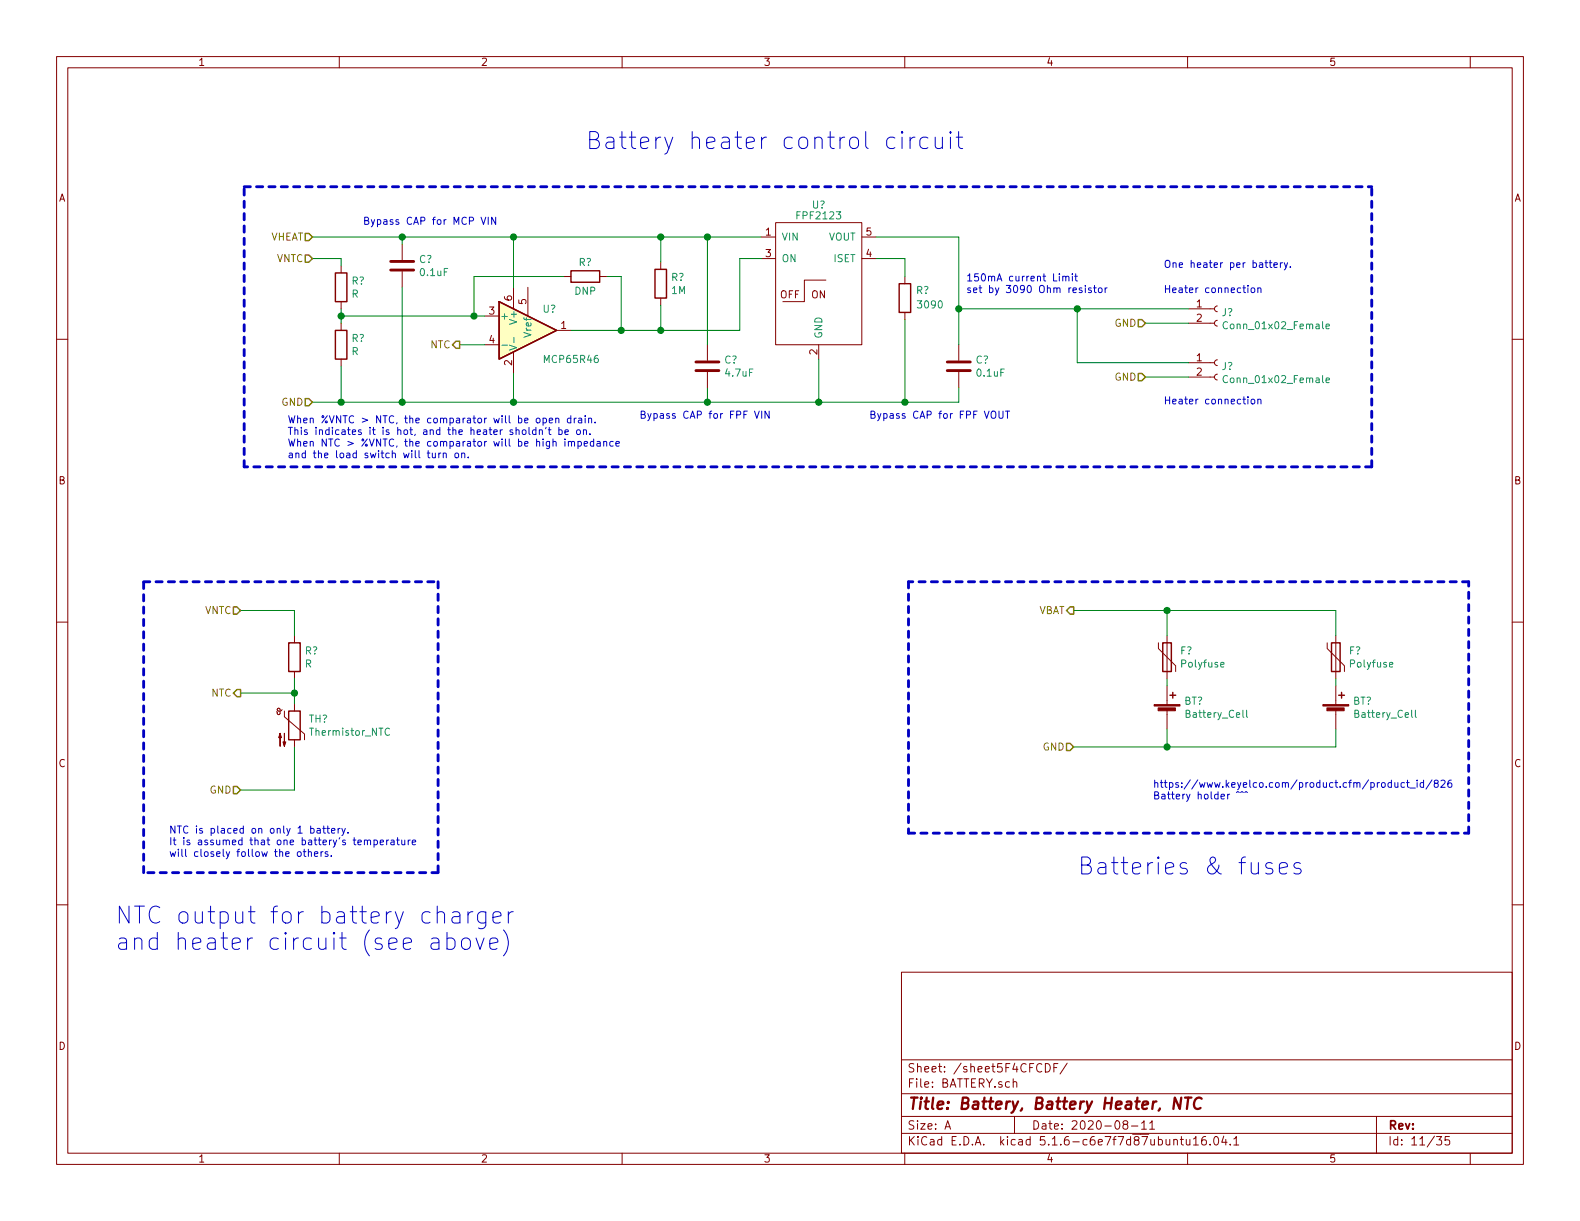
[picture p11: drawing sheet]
<svg xmlns="http://www.w3.org/2000/svg" width="279mm" height="216mm" viewBox="0 0 279 216" stroke-linecap="round" stroke-linejoin="round" font-family="sans-serif">
<g fill="none" stroke="#840000" stroke-width=".18">
<path d="M10 10h259.4v195.9h-259.4zM12 12h255.4v191.9h-255.4zM60 10v2M110 10v2M160 10v2M210 10v2M260 10v2M137.2 39.4h15.2v21.6h-15.2zM10 60h2M60.3 47v1.3M60.3 53.3v1.3M60.3 57.2v1.2"/>
<path d="M71.1 43.2v2.8M71.1 48v2.8M85.7 55.9h2.6M90.8 50.8v3.8M93.3 50.8v5.1M98.4 58.4h2.6M99.7 48.9h1.3M106 48.9h1.3M116.8 46.4v1.2M116.8 52.7v1.3M134.6 41.9h2.6M134.6 45.7h2.6"/>
<path d="M146 49.5h-3.8v3.8h-3.8M152.4 41.9h2.5M152.4 45.7h2.5M160 48.9v1.3M160 55.2v1.3M210.2 57.2h4.6M210.2 54.6h4.6M215.3 56.6l-.3 .1-.2 .4 .1 .4 .4 .2M215.3 54.1l-.3 .1-.2 .3 .1 .4 .4 .2M267.4 60h2M60.3 63.5v1.3M85.7 61h2.6"/>
<path d="M90.8 62.2v3.8M125.1 61v2.8M125.1 65.8v2.8M144.8 61v2.5M169.5 61v2.8M169.5 65.8v2.8M210.2 66.7h4.6M210.2 64.1h4.6M215.3 66.2l-.3 .1-.2 .3 .1 .4 .4 .2M215.3 63.6l-.3 .1-.2 .4 .1 .3 .4 .2M10 110h2M52.1 112.4v1.3"/>
<path d="M52.1 118.7v1.3M204.9 113.7v1l3 3v1M206.4 112.4v7.6M234.7 113.7v1l3 3v1M236.2 112.4v7.6M267.4 110h2M49.9 125.5l-.2 .2-.4 .1-.3-.2v-.3l.4-.1 .1 .2v.8l-.1 .2-.4-.2v-.2l-.1-.1M50.3 125.7v1l3.5 3.1v1M52.1 124.5v1.2M52.1 130.8v1.3M206.4 121.3v3.3M206.4 125.6v3.3"/>
<path d="M236.2 121.3v3.3M236.2 125.6v3.3M10 160h2M267.4 160h2M159.4 171.9h108v32h-108zM159.4 197.4h108M159.4 193.4h108M159.4 187.4h108M167.1 199.7l.5-1.5 .5 1.5M167.2 199.2h.8M179.2 191.4v-.1a.37 .37 0 0 1 .6 .2v.8M179.2 190.8v1.5"/>
<path d="M179.4 197.4v3M184.9 188.1a.76 .76 0 0 1 .8 .7 .76 .76 0 0 1-.8 .8zM186.4 188.8h.5M187.1 188.1h-.7v1.5M188.7 188l-1.2 1.9M198.9 198.8l-.3-.3 .1-.2a.48 .48 0 0 1 .6-.1l.1 .3-.1 .3-.6 .1a.48 .48 0 0 0 0 .6l.2 .2 .5-.2v-.4l-.2-.3M200.1 199.1h1.1M201.9 198.6l.4-.4v1.5M201.9 199.7h.8M203.3 198.6l.4-.4v1.5M203.3 199.7h.9M243.4 197.4v6.5"/>
<path d="M60 203.9v2M110 203.9v2M159.4 200.4h108M160 203.9v2M207.6 201.6l.2-.1h.3l.1 1M208.7 201.5h.6M208.9 201v1.3l.4 .2M209.8 201.5l.1 .9 .3 .1 .2-.2M210 203.9v2M210.4 201.5v1M211 201.4l.5-.4v1.5M211 202.5h.9"/>
<path d="M213.2 201a.59 .59 0 0 0-.7 .6v.7l.3 .2 .5-.2v-.5l-.1-.2-.4-.1-.3 .3M214 202.3v.2M214.8 201h.2a.8 .8 0 0 1 .5 .7 .8 .8 0 0 1-.5 .8 1 1 0 0 1-.2-1.5zM216.4 200.9l-.3 1.1h.9M216.8 201.5v1M217.6 202.3v.2M218.2 201.4l.4-.4v1.5M218.2 202.5h.8M254 201h.9l-.4 .5 .4 .2v.6l-.2 .2-.7-.2M256.3 201h-.7l-.1 .7 .2-.2 .5 .1 .2 .2-.1 .5-.2 .2-.6-.2M260 203.9v2"/>
</g>
<path d="M208.9 194.1l-.3 2-.9-2-.2 2M209.5 194.1h1.2M210.1 194.1l-.2 2M212.5 194.3a.88 .88 0 0 0-1 0 .88 .88 0 0 0-.4 .9 .7 .7 0 0 0 .3 .8 .7 .7 0 0 0 .9-.1" fill="none" stroke="#840000" stroke-width=".41"/>
<g fill="none" stroke="#840000" stroke-width=".25">
<path d="M59.3 58.4h2v5.1h-2zM59.3 48.3h2v5h-2zM88.3 53.3l10.1 5.1-10.1 5.1zM101 47.9h5v2h-5zM115.8 47.6h2.1v5.1h-2.1zM159 50.2h2v5h-2zM51.1 113.7h2v5h-2zM205.6 113.7h1.5v5h-1.5zM235.5 113.7h1.5v5h-1.5zM51.1 125.7h2v5.1h-2zM206.9 122.9h1M207.4 122.4v1"/>
<path d="M236.7 122.9h1M237.2 122.4v1"/>
</g>
<g fill="#840000" stroke="#840000" stroke-width=".18">
<path d="M49.5 129.7l.3 .7h-.5l.2-.7v2.3z"/>
<path d="M50.3 129.7v2.3l-.3-.8h.5l-.2 .8z"/>
<path d="M233.9 124.6h4.6v.2h-4.6z"/>
<path d="M234.6 125.2h3.1v.5h-3.1z"/>
<path d="M204.1 124.6h4.6v.2h-4.6z"/>
<path d="M204.8 125.2h3v.5h-3z"/>
</g>
<path d="M90.9 59.7v.9M217.1 57a.6 .6 0 0 0-.9 .4 .6 .6 0 0 0 .6 .7l.3-.1M234.5 57.7l.6-.1-.1-.2-.3-.1-.2 .2v.6h.5M88.7 61h1M90.1 61l1.3 .5-1.3 .4M217.1 66.5a.6 .6 0 0 0-.9 .5 .6 .6 0 0 0 .6 .7l.3-.2M234.5 67.2l.6-.1-.1-.2-.3-.1-.2 .2v.6h.5M215.9 117.5l.6-.1-.1-.2-.3-.1-.2 .2v.6h.5M245.7 117.5l.6-.1v-.2l-.4-.1-.2 .2 .1 .6h.5M68.9 128.9a.6 .6 0 0 0-.9 .4 .6 .6 0 0 0 .6 .7l.3-.1M220.4 125.6v1.1l.2 .1M250.3 125.6v1.1l.2 .1" fill="none" stroke="#008484" stroke-width=".18"/>
<path d="M69.1 47.8h4.1M69.1 46.2h4.1M123.1 65.5h4M123.1 64h4M167.5 65.5h4.1M167.5 64h4.1" fill="none" stroke="#840000" stroke-width=".51"/>
<path d="M88.3 53.3l10.1 5.1-10.1 5.1z" fill="#ffffc2" stroke="#ffffc2" stroke-width=".18"/>
<path d="M43.2 33h199.4M43.2 82.6v-49.6M242.6 82.6h-199.4M242.6 82.6v-49.6M25.4 102.9h52.1M77.5 102.9v51.4M160.7 102.9v44.4M259.7 102.9h-99M25.4 154.3v-51.4M77.5 154.3h-52.1M160.7 147.3h99M259.7 147.3v-44.4" fill="none" stroke="#0000c2" stroke-width=".51" stroke-dasharray="1.1 1.1"/>
<g fill="none" stroke="#008400" stroke-width=".18">
<path d="M55.2 45.7h5.1v1.3M55.2 41.9h79.4M60.3 55.9h25.4M60.3 54.6v2.6M71.1 41.9v1.3M71.1 50.8v20.3M90.8 41.9v8.9M99.7 48.9h-15.9v7M107.3 48.9h2.6v9.5M116.8 41.9v4.5M116.8 54v4.4M125.1 41.9v19.1"/>
<path d="M134.6 45.7h-3.8v12.7h-29.8M154.9 45.7h5.1v3.2M154.9 41.9h14.6v19.1M160 56.5v14.6M169.5 54.6h40.7M190.5 54.6v9.5h19.7M202.6 57.2h7.6M60.3 64.8v6.3M81.3 61h4.4M90.8 66v5.1M125.1 68.6v2.5M144.8 63.5v7.6"/>
<path d="M169.5 68.6v2.5h-114.3M202.6 66.7h7.6M42.5 108h9.6v4.4M189.9 108h46.3v4.4M206.4 108v4.4M42.5 122.6h9.6M52.1 120v4.5M52.1 132.1v7.6h-9.6M206.4 120v1.3M206.4 128.9v3.2M236.2 128.9v3.2h-46.3M236.2 120v1.3"/>
</g>
<path d="M54 45.1h.6l.6 .6-.6 .7h-.6zM54 41.3h.6l.6 .6-.6 .6h-.6zM201.3 56.5h.6l.7 .7-.7 .6h-.6zM54 70.5h.6l.6 .6-.6 .7h-.6zM80.6 60.3h.7v1.3h-.7l-.6-.6zM201.3 66h.6l.7 .7-.7 .6h-.6zM41.3 107.3h.6l.6 .7-.6 .6h-.6zM189.2 107.3h.7v1.3h-.7l-.6-.6zM41.3 139.1h.6l.6 .6-.6 .6h-.6zM41.9 121.9h.6v1.3h-.6l-.6-.6zM188.6 131.4h.6l.7 .7-.7 .6h-.6z" fill="none" stroke="#848400" stroke-width=".25"/>
<g fill="none" stroke="#0000c2" stroke-width=".18">
<path d="M85.1 38.4l.4 1.3 .4-1.3M86.3 38.4v1.3M87.7 38.4v1.3l-.8-1.3v1.3M158.2 24.4a.96 .96 0 0 0-1.3 .1l-.1 .3v.9l.1 .3a.96 .96 0 0 0 1.3 .1M159.5 23.3l-.1 .1 .1 .1 .2-.1-.2-.1v.2M159.5 24.3v2M160.9 24.3v2M161.8 24.3a.82 .82 0 0 0-.9 .5M164.1 24.4l-.3-.1h-.6l-.4 .2-.1 .3v.9l.1 .3 .4 .3h.6l.3-.2M165.4 24.3v1.5l.1 .3a.81 .81 0 0 0 1.1-.1M166.6 24.3v2M168.1 23.3l-.2 .1 .2 .1 .1-.1-.1-.1v.2"/>
<path d="M168.1 24.3v2M169.1 24.3h1.1M169.5 23.3v2.5l.1 .3 .6 .2M187.3 48.4v.1M187.3 48.8v.9M187.9 49l.2-.2 .3 .1 .1 .8M187.9 48.8v.9M188.5 49l.2-.2 .3 .1v.8M189.6 48.4v.1M189.6 48.8v.9M190 48.8h.5M190.2 48.4v1.1l.3 .2"/>
<path d="M191.3 51l-.3-.1-.2 .2 .1 .2 .4 .1v.3h-.5M191.9 50.5v.1M191.9 50.9v.8M193 51l-.3-.1-.2 .2v.2l.5 .1v.3h-.5M193.4 50.9h.5M193.5 50.5v1.1l.4 .1M194.3 51l.3-.1 .3 .2-.1 .6h-.3l-.2-.1zM195.4 50.9v.8M195.8 50.9l-.4 .2M220.7 50.5v.1M220.7 50.9v.8M221.3 51l.3-.1 .3 .2-.1 .6h-.3l-.2-.1z"/>
<path d="M222.4 51l.2-.1 .3 .1 .1 .7M222.4 50.9v.8M224.4 46.5h.5M224.6 46v1.1l.3 .2M225.3 46.9l.6-.1-.1-.3h-.3l-.2 .1v.6h.5M226.4 46.5v.8M226.8 46.5l-.4 .2M227.1 46.5l.3 .8M227.7 46.5l-.4 1.1-.2 .1M228.2 47.2v.1M75.7 79.7v1.1l.3 .1M92.4 76.1l.2-.1 .4 .1v.5l-.1 .2h-.3l-.2-.1z"/>
<path d="M93.5 75.6v1.1l.3 .1M94.8 76h-.4l-.2 .2 .1 .6h.5M94.8 75.6v1.2M95.4 76.1l.2-.1h.3v.8M95.4 76v.8M96 74l.4-.1 .2 .3-.1 .5h-.5M96.6 75.6l-.1 .2M97 76h.4M97.1 74.3l.6-.1v-.2l-.4-.1-.2 .2 .1 .6h.5M97.1 75.6v1.1l.3 .1M98.3 74.1l.2-.2 .3 .1v.8M98.3 73.9v.9"/>
<path d="M98.8 76h.4l.2 .2-.1 .6h-.5M98.8 75.6v1.2M99.9 76.4l.6-.1v-.3h-.4l-.2 .2 .1 .6h.5M99.9 77.6v.1M99.9 78.1v.8M100.5 78.2l.2-.1h.3l.1 .8M100.5 78.1v.8M100.9 74l-.3-.1-.3 .3 .2 .5h.4M100.9 73.5v1.3M101.1 78.2l.1-.1h.3l.1 .8M101.5 73.9v.9M101.9 73.9l-.2 .1-.2 .2"/>
<path d="M102.1 76h.3l.2 .2-.1 .6h-.3l-.2-.2zM102.2 78.1h.4l.2 .2-.1 .5h-.5M102.2 78.1v1.2M102.3 74h.5l.1 .8M102.9 74.2l-.5 .1-.1 .2 .1 .3 .5-.1M103.2 76.1l.2-.1h.3v.8M103.2 76v.8M103.3 78.5l.6-.1-.1-.3h-.3l-.2 .1 .1 .6h.4M103.5 73.5v.1M103.5 73.9v.9M104.1 74.1l.2-.2 .3 .1v.8M104.1 73.9v.9"/>
<path d="M104.3 76.7v.1M105 78.1h-.4l-.2 .2 .1 .5h.5M105 77.6v1.3M105.2 74.7v.1M105.6 78.1h.5v.8M106.1 78.4h-.4l-.2 .2 .1 .2h.5M106.8 78.2l.1-.1h.3l.1 .8M106.8 78.1v.8M108.4 78.1h-.3l-.3 .2 .1 .5h.5M108.9 78.5l.6-.1v-.3h-.4l-.2 .1 .1 .6h.5M133.4 72.7l.4 1.3 .5-1.3M134.7 72.7v1.3"/>
<path d="M136 72.7v1.3l-.7-1.3v1.3M175.3 72.9l.3-.2a.44 .44 0 0 1 .5 .4l-.1 .7-.2 .2-.4-.1a1 1 0 0 1-.1-1zM176.7 72.7v1l.2 .3 .4-.1 .1-.2v-1M177.8 72.7h.7M178.2 72.7v1.3M220.7 70.2v.1M220.7 70.6v.8M221.3 70.6h.3l.3 .2-.1 .6h-.3l-.2-.1zM222.4 70.7l.2-.1h.3l.1 .8M222.4 70.6v.8M75.5 80.1h.5M76.5 80.1v.8h.3l.2-.1"/>
<path d="M77 80.1v.8M77.6 80.1v.8M78 80.1l-.4 .2M78.4 80.2l.2-.1 .3 .1v.7M78.4 80.1v.8M80.6 80.2l.2-.1 .3 .1v.5l-.1 .2h-.3l-.2-.1-.1-.5zM81.6 80.2l.2-.1 .3 .1 .1 .7M81.6 80.1v.8M82.8 80.8v.1M246 138.4h-.3l-.3 .2 .2 .6h.4M246 137.9v1.3M246.7 138.4v.8h.3l.2-.1"/>
<path d="M247.2 138.4v.8M248.4 138.4h-.4l-.2 .2 .1 .6h.5M248.7 138.4h.5M248.9 137.9v1.1l.3 .2M249.3 139.3h1M250.6 137.9v.2M250.6 138.4v.8M251.7 138.4h-.3l-.3 .2 .2 .6h.4M251.7 137.9v1.3M253.2 137.9l-1 1.6M253.8 138.5l-.1-.1v-.3l.4-.2 .2 .2v.3l-.6 .2-.1 .1v.3l.2 .2h.3l.2-.2v-.4l-.2-.1M254.8 138.1l.5-.2 .2 .4-.7 .9h.7"/>
<path d="M256.6 137.9l-.3 .1a.87 .87 0 0 0 0 1.2l.4-.1v-.5l-.4-.2-.3 .3M52.7 150.6h.3l.3 .2-.2 .6h-.3l-.2-.2zM53.6 150.6h.5M53.8 150.2v1.1l.3 .1M54.5 150.7l.2-.1h.3l.1 .8M54.5 150.2v1.2M54.9 146.5h.4l.2 .2-.1 .6h-.5M55.6 151l.6-.1v-.3h-.4l-.2 .2 .1 .6h.5M56.1 146.5h.5v.8M56.6 146.8h-.4l-.2 .2 .1 .3h.5M56.8 150.6v.8M57.1 146.5h.5"/>
<path d="M57.1 150.6h-.2l-.1 .2M57.3 146.1v1l.3 .2M57.8 146.5h.5M58 146.1v1l.3 .2M58 150.6h-.3l-.2 .2 .1 .2 .4 .1v.3h-.5M58.6 151.3v.1M58.6 146.9l.6-.1v-.3h-.4l-.2 .2 .1 .6h.5M59.8 146.5v.8M60.1 146.5h-.2l-.1 .2M60.5 146.5l.3 .8M61.1 146.5l-.5 1.1-.1 .2M61.5 147.2v.1"/>
<path d="M64.4 148.7l.2-.2 .3 .1 .1 .8M65 148.7l.2-.2 .3 .1v.8M66.1 148.6l.4-.1 .3 .3-.2 .5h-.5M66.1 148.5v1.3M67.2 148.9l.6-.1v-.2l-.4-.1-.2 .2 .1 .6h.5M68.4 148.5v.9M68.7 148.5l-.3 .3M69.2 148.6h.4l.1 .8M69.7 148.8l-.4 .1-.2 .2 .1 .2h.5M70.1 148.5h.5M70.3 148.1v1.1l.3 .2M71 148.5l.1 .8 .3 .1 .2-.1"/>
<path d="M71.6 148.5v.9M72.2 148.5v.9M72.5 148.5l-.3 .3M72.9 148.9l.6-.1v-.2l-.4-.1-.2 .2 .1 .6h.5M225 152.7a.7 .7 0 0 0-1.2 .3l.2 .4 1 .3 .1 .2-.1 .5-.3 .1h-.6l-.3-.1M226.2 153.5l1.5-.3-.2-.5-.2-.2h-.6l-.3 .2-.2 .3v1.1l.2 .3 .3 .1h.6l.2-.1M229.9 152.7l-.2-.2h-.5l-.2 .2-.2 .3 .2 .4 .9 .3 .2 .2-.2 .5-.2 .1h-.6l-.3-.1M76.3 166l.3-.1h.6l.3 .1 .1 .3v1.6M77.3 161.5a.76 .76 0 0 1 1.3 .1v1.6M77.6 166.6l-.3 .1h-.7a.6 .6 0 0 0-.4 .6 .6 .6 0 0 0 .4 .6h.7l.3-.2M79 166l.3-.1h.6l.4 .2 .2 .3v.9l-.3 .4-.3 .2h-.6l-.3-.2M79 164.9v3"/>
<path d="M80 161.4l.3-.2h.6l.3 .2 .1 .2v1.6M81.3 161.9l-.2 .2h-.8a.6 .6 0 0 0-.4 .5 .6 .6 0 0 0 .4 .6h.8l.2-.1M81.8 166.1a.81 .81 0 0 1 .8-.2 .81 .81 0 0 1 .6 .5v.9a.81 .81 0 0 1-.8 .6 .81 .81 0 0 1-.8-.6v-.9zM82.8 161.2v2M83.6 161.2a.77 .77 0 0 0-.8 .6M84.2 165.9l.7 2 .7-2M85.9 161.2v2.5a.84 .84 0 0 1-1.3 .4M85.9 161.4a.96 .96 0 0 0-1.3 .1l-.1 .3v.8l.1 .3a.96 .96 0 0 0 1.3 .2M86.6 166.9l1.4-.3-.1-.6-.3-.1h-.6l-.3 .1-.1 .3v1.1l.1 .3 .3 .2h.6l.3-.2M87.2 162.2l1.4-.3-.1-.5-.3-.2h-.6l-.3 .2-.1 .2v1.2l.1 .3 .3 .1h.6l.3-.1M89 164.4a3.4 3.4 0 0 1 0 4.6M89.9 161.2v2"/>
<path d="M90.8 161.2a.77 .77 0 0 0-.9 .6"/>
</g>
<g fill="#008400" stroke="#008400" stroke-width=".25">
<circle cx="52.1" cy="122.6" r=".51"/>
<circle cx="190.5" cy="54.6" r=".51"/>
<circle cx="90.8" cy="71.1" r=".51"/>
<circle cx="90.8" cy="41.9" r=".51"/>
<circle cx="125.1" cy="71.1" r=".51"/>
<circle cx="71.1" cy="41.9" r=".51"/>
<circle cx="160" cy="71.1" r=".51"/>
<circle cx="71.1" cy="71.1" r=".51"/>
<circle cx="116.8" cy="58.4" r=".51"/>
<circle cx="144.8" cy="71.1" r=".51"/>
<circle cx="116.8" cy="41.9" r=".51"/>
<circle cx="109.9" cy="58.4" r=".51"/>
<circle cx="206.4" cy="108" r=".51"/>
<circle cx="206.4" cy="132.1" r=".51"/>
<circle cx="60.3" cy="55.9" r=".51"/>
<circle cx="125.1" cy="41.9" r=".51"/>
<circle cx="169.5" cy="54.6" r=".51"/>
<circle cx="60.3" cy="71.1" r=".51"/>
<circle cx="83.8" cy="55.9" r=".51"/>
</g>
<g font-size="4.2" fill="#0000c2">
<text x="103.5" y="26.4">Battery heater control circuit</text>
<text x="190.5" y="154.7">Batteries &amp; fuses</text>
<text x="20.3" y="163.4">NTC output for battery charger</text>
<text x="20.3" y="168">and heater circuit (see above)</text>
</g>
<text font-size="2.8" fill="#840000" x="160.4" y="196.2">Title: Battery, Battery Heater, NTC</text>
<g font-size="2.1" fill="#840000">
<text x="160.4" y="189.6">Sheet: /sheet5F4CFCDF/</text>
<text x="160.4" y="192.3">File: BATTERY.sch</text>
<text x="160.4" y="202.5">KiCad E.D.A. kicad 5.1.6-c6e7f7d87ubuntu16.04.1</text>
<text x="160.4" y="199.7">Size: A</text>
<text x="182.4" y="199.7">Date: 2020-08-11</text>
<text x="245.4" y="199.7">Rev:</text>
<text x="245.4" y="202.5">Id: 11/35</text>
</g>
<g font-size="1.8" fill="#840000">
<text x="35" y="11.6">1</text>
<text x="85" y="11.6">2</text>
<text x="135" y="11.6">3</text>
<text x="185" y="11.6">4</text>
<text x="235" y="11.6">5</text>
<text x="10.4" y="35.6">A</text>
<text x="267.8" y="35.6">A</text>
<text x="135.4" y="41.7">1</text>
<text x="153.2" y="41.7">5</text>
<text x="135.4" y="45.5">3</text>
<text x="153.2" y="45.5">4</text>
<text x="90.6" y="53.2" transform="rotate(-90 90.6 53.2)">6</text>
<text x="93.1" y="53.8" transform="rotate(-90 93.1 53.8)">5</text>
<text x="137.9" y="52.8">OFF</text>
<text x="143.5" y="52.8">ON</text>
<text x="86.5" y="55.6">3</text>
<text x="99.2" y="58.2">1</text>
<text x="211.6" y="54.4">1</text>
<text x="211.6" y="56.9">2</text>
<text x="86.5" y="60.7">4</text>
<text x="90.6" y="64.6" transform="rotate(-90 90.6 64.6)">2</text>
<text x="144.5" y="62.7" transform="rotate(-90 144.5 62.7)">2</text>
<text x="211.6" y="63.9">1</text>
<text x="211.6" y="66.4">2</text>
<text x="10.4" y="85.6">B</text>
<text x="267.8" y="85.6">B</text>
<text x="10.4" y="135.6">C</text>
<text x="267.8" y="135.6">C</text>
<text x="10.4" y="185.6">D</text>
<text x="267.8" y="185.6">D</text>
<text x="35" y="205.5">1</text>
<text x="85" y="205.5">2</text>
<text x="135" y="205.5">3</text>
<text x="185" y="205.5">4</text>
<text x="235" y="205.5">5</text>
</g>
<g font-size="1.8" fill="#0000c2">
<text x="64.1" y="39.8">Bypass CAP for MCP VIN</text>
<text x="205.7" y="47.4">One heater per battery.</text>
<text x="170.8" y="49.8">150mA current Limit</text>
<text x="170.8" y="51.8">set by 3090 Ohm resistor</text>
<text x="205.7" y="51.8">Heater connection</text>
<text x="205.7" y="71.5">Heater connection</text>
<text x="50.8" y="74.9">When %VNTC &gt; NTC, the comparator will be open drain.</text>
<text x="50.8" y="76.9">This indicates it is hot, and the heater sholdn't be on.</text>
<text x="113" y="74">Bypass CAP for FPF VIN</text>
<text x="153.7" y="74">Bypass CAP for FPF VOUT</text>
<text x="50.8" y="79">When NTC &gt; %VNTC, the comparator will be high impedance</text>
<text x="50.8" y="81">and the load switch will turn on.</text>
<text x="203.8" y="139.3">https://www.keyelco.com/product.cfm/product_id/826</text>
<text x="203.8" y="141.4">Battery holder ^^^</text>
<text x="29.8" y="147.4">NTC is placed on only 1 battery.</text>
<text x="29.8" y="149.5">It is assumed that one battery's temperature</text>
<text x="29.8" y="151.5">will closely follow the others.</text>
</g>
<g font-size="1.8" fill="#008484">
<text x="141.1" y="38.8">FPF2123</text>
<text x="143.6" y="36.9">U?</text>
<text x="74.1" y="46.5">C?</text>
<text x="102.3" y="47">R?</text>
<text x="138.2" y="42.5">VIN</text>
<text x="138.2" y="46.4">ON</text>
<text x="146.5" y="42.5">VOUT</text>
<text x="147.4" y="46.4">ISET</text>
<text x="62.2" y="50.3">R?</text>
<text x="62.2" y="52.6">R</text>
<text x="74.4" y="48.8">0.1uF</text>
<text x="101.7" y="52.1">DNP</text>
<text x="118.7" y="49.7">R?</text>
<text x="118.8" y="52">1M</text>
<text x="162" y="52">R?</text>
<text x="88.4" y="56.5">+</text>
<text x="91.4" y="56.9" transform="rotate(-90 91.4 56.9)">V+</text>
<text x="94" y="59.4" transform="rotate(-90 94 59.4)">Vref</text>
<text x="96" y="55.3">U?</text>
<text x="145.4" y="59.9" transform="rotate(-90 145.4 59.9)">GND</text>
<text x="162.5" y="54.5">3090</text>
<text x="216.1" y="55.9">J?</text>
<text x="217" y="58.2">Conn_01x02_Female</text>
<text x="62.2" y="60.5">R?</text>
<text x="62.2" y="62.8">R</text>
<text x="96.4" y="64.2">MCP65R46</text>
<text x="128.1" y="64.3">C?</text>
<text x="172.5" y="64.3">C?</text>
<text x="216.1" y="65.4">J?</text>
<text x="128.4" y="66.6">4.7uF</text>
<text x="172.8" y="66.6">0.1uF</text>
<text x="217" y="67.7">Conn_01x02_Female</text>
<text x="53.9" y="115.7">R?</text>
<text x="53.9" y="118">R</text>
<text x="208.7" y="115.7">F?</text>
<text x="209" y="118">Polyfuse</text>
<text x="238.6" y="115.7">F?</text>
<text x="238.9" y="118">Polyfuse</text>
<text x="209.4" y="124.6">BT?</text>
<text x="239.2" y="124.6">BT?</text>
<text x="54.6" y="127.8">TH?</text>
<text x="54.9" y="130.1">Thermistor_NTC</text>
<text x="210" y="126.9">Battery_Cell</text>
<text x="239.8" y="126.9">Battery_Cell</text>
</g>
<g font-size="1.8" fill="#848400">
<text x="47.7" y="42.5">VHEAT</text>
<text x="48.9" y="46.4">VNTC</text>
<text x="197.1" y="57.8">GND</text>
<text x="76.1" y="61.6">NTC</text>
<text x="49.8" y="71.8">GND</text>
<text x="197.1" y="67.3">GND</text>
<text x="36.2" y="108.6">VNTC</text>
<text x="183.5" y="108.6">VBAT</text>
<text x="37.4" y="123.2">NTC</text>
<text x="184.4" y="132.7">GND</text>
<text x="37.1" y="140.3">GND</text>
</g>
</svg>
